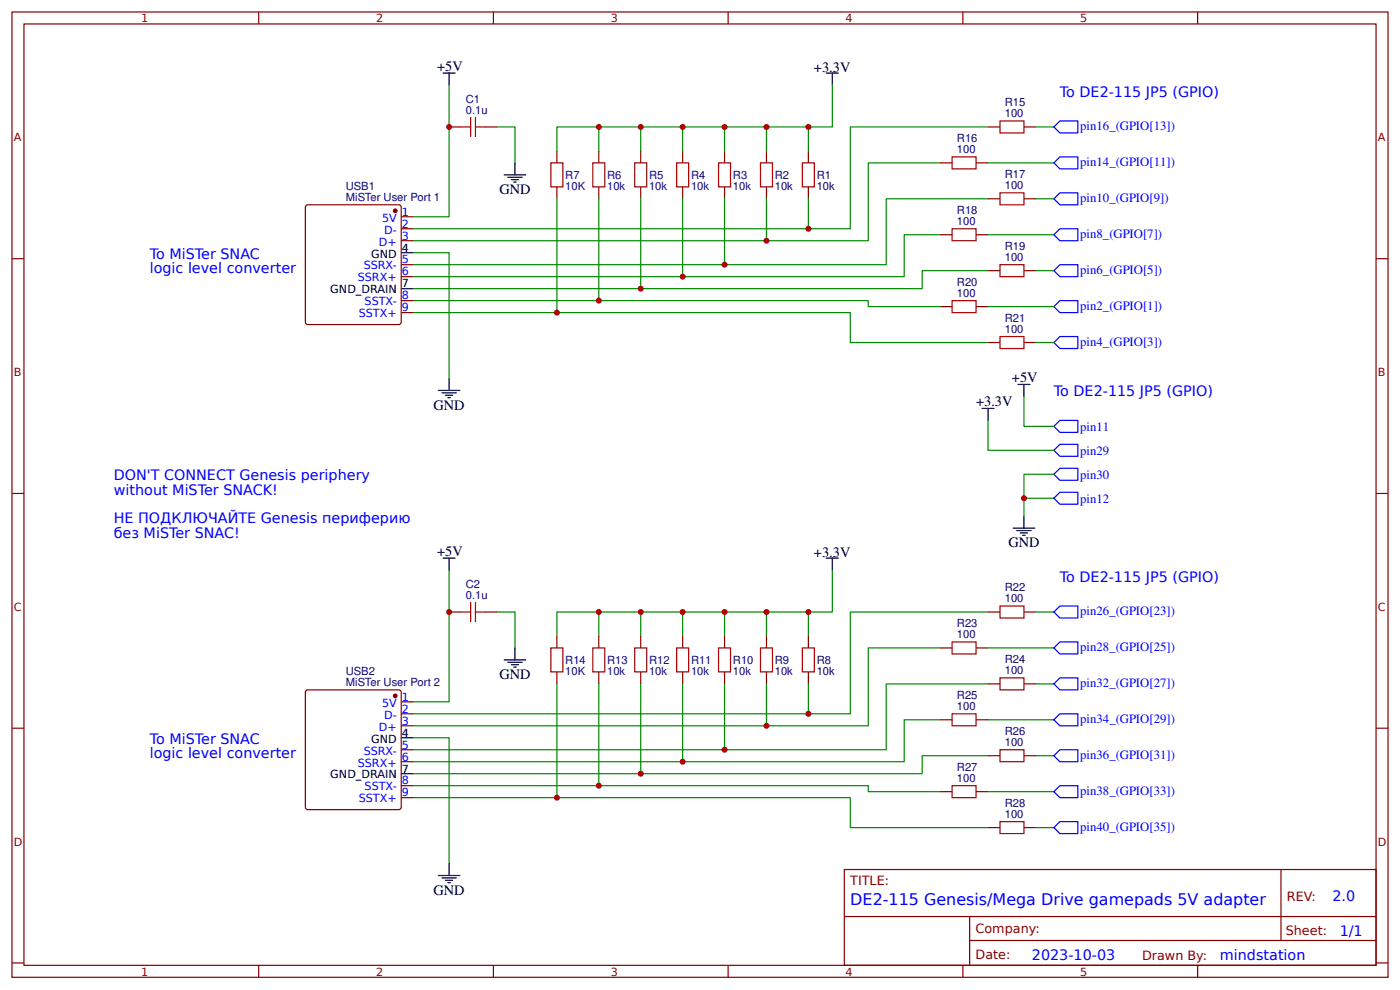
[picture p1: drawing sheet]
<svg xmlns="http://www.w3.org/2000/svg" width="309mm" height="219mm" viewBox="0 0 309 219" stroke-linecap="round" stroke-linejoin="round" font-family="sans-serif">
<g fill="none" stroke="#800" stroke-width=".26">
<path d="M2.6 2.6h304.1v213.3h-304.1zM5.3 5.3h298.7v208h-298.7zM57.1 2.6v2.7M109 2.6v2.7M160.9 2.6v2.7M212.7 2.6v2.7M264.6 2.6v2.7M99.2 28h2.7M107.2 28h2.6M123 33.3v2.7M132.3 33.3v2.7M141.6 33.3v2.7"/>
<path d="M150.8 33.3v2.7M160.1 33.3v2.7M169.3 33.3v2.7M178.6 33.3v2.7M207.7 36h2.6M215.6 36h2.7M218.3 28h2.6M226.2 28h2.7M2.6 57.1h2.7M67.7 45.3l20.4-.1 .5 .3v25.7l-.2 .4-20.4 .1-.5-.3v-25.6zM88.6 58.5h2.7M88.6 53.2h2.7"/>
<path d="M88.6 50.5h2.7M88.6 47.9h2.7M123 41.3v2.6M132.3 41.3v2.6M141.6 41.3v2.6M150.8 41.3v2.6M160.1 41.3v2.6M169.3 41.3v2.6M178.6 41.3v2.6M207.7 51.9h2.6M215.6 51.9h2.7M218.3 59.8h2.6"/>
<path d="M218.3 43.9h2.6M226.2 59.8h2.7M226.2 43.9h2.7M304 57.1h2.7M88.6 69.1h2.7M88.6 66.4h2.7M88.6 61.1h2.7M207.7 67.7h2.6M215.6 67.7h2.7M218.3 75.7h2.6M226.2 75.7h2.7M2.6 109h2.7"/>
<path d="M304 109h2.7M99.2 135.2h2.7M107.2 135.2h2.6M218.3 135.2h2.6M226.2 135.2h2.7M67.7 152.5l20.4-.1 .5 .3v25.6l-.2 .5-20.4 .1-.5-.3v-25.7zM88.6 157.7h2.7M88.6 155h2.7M123 140.5v2.6M123 148.4v2.7M132.3 140.5v2.6M132.3 148.4v2.7"/>
<path d="M141.6 140.5v2.6M141.6 148.4v2.7M150.8 140.5v2.6M150.8 148.4v2.7M160.1 140.5v2.6M160.1 148.4v2.7M169.3 140.5v2.6M169.3 148.4v2.7M178.6 140.5v2.6M178.6 148.4v2.7M207.7 159h2.6M207.7 143.1h2.6"/>
<path d="M215.6 159h2.7M215.6 143.1h2.7M218.3 151.1h2.6M226.2 151.1h2.7M2.6 160.9h2.7M88.6 176.2h2.7M88.6 173.6h2.7M88.6 168.3h2.7M88.6 165.6h2.7M88.6 160.3h2.7M207.7 174.9h2.6M215.6 174.9h2.7"/>
<path d="M218.3 167h2.6M226.2 167h2.7M304 160.9h2.7M186.5 192.1h117.5v21.2h-117.5zM218.3 182.8h2.6M226.2 182.8h2.7M283 192.1v15.7M2.6 212.7h2.7M57.1 213.3v2.6M109 213.3v2.6M160.9 213.3v2.6M186.6 202.5h117.3"/>
<path d="M212.7 213.3v2.6M214.2 207.8h89.7M214.2 202.5v10.6M264.6 213.3v2.6M304 212.7h2.7"/>
</g>
<g fill="none" stroke="#00f" stroke-width=".26">
<path d="M234.2 34.7h3.9v2.6h-3.9l-1.4-1.3zM234.2 26.7h3.9v2.7h-3.9l-1.4-1.4zM234.2 42.6h3.9v2.6h-3.9l-1.4-1.3zM234.2 50.5h3.9v2.7h-3.9l-1.4-1.3zM234.2 58.5h3.9v2.6h-3.9l-1.4-1.3zM232.8 75.7l1.4-1.4h3.9v2.7h-3.9zM232.8 67.7l1.4-1.3h3.9v2.7h-3.9zM232.8 99.5l1.4-1.3h3.9v2.6h-3.9zM232.8 94.2l1.4-1.3h3.9v2.6h-3.9zM232.8 104.8l1.4-1.3h3.9v2.6h-3.9zM232.8 110.1l1.4-1.4h3.9v2.7h-3.9zM232.8 135.2l1.4-1.3h3.9v2.6h-3.9z"/>
<path d="M232.8 143.1l1.4-1.3h3.9v2.7h-3.9zM232.8 159l1.4-1.3h3.9v2.6h-3.9zM232.8 151.1l1.4-1.3h3.9v2.6h-3.9zM232.8 167l1.4-1.4h3.9v2.7h-3.9zM232.8 174.9l1.4-1.3h3.9v2.6h-3.9zM232.8 182.8l1.4-1.3h3.9v2.6h-3.9z"/>
</g>
<g fill="none" stroke="#000" stroke-width=".26">
<path d="M97.9 16.1h2.6M99.2 16.1v2.7M182.6 16.1h2.6M183.9 16.1v2.7M111.4 38.6h4.8M112.2 39.2h3.2M113 39.7h1.6M113.8 36v2.6M88.6 55.8h2.7M113.5 40.2h.5M88.6 63.8h2.7M96.8 86.3h4.8"/>
<path d="M97.6 86.8h3.2M98.4 87.3h1.6M99 87.8h.5M99.2 83.6v2.7M217 90.2h2.6M218.3 90.2v2.7M224.9 84.9h2.6M226.2 84.9v2.7M223.8 116.7h4.8M224.6 117.2h3.2M225.4 117.7h1.6M226 118.3h.5"/>
<path d="M226.2 114v2.7M97.9 123.3h2.6M99.2 123.3v2.6M182.6 123.3h2.6M183.9 123.3v2.6M111.4 145.8h4.8M112.2 146.3h3.2M113 146.8h1.6M113.5 147.4h.5M113.8 143.1v2.7M88.6 170.9h2.7M88.6 163h2.7"/>
<path d="M96.8 193.4h4.8M97.6 193.9h3.2M98.4 194.5h1.6M99 195h.5M99.2 190.8v2.6"/>
</g>
<g fill="none" stroke="#080" stroke-width=".26">
<path d="M99.2 18.8v29.1h-7.9M183.9 18.8v9.2h-60.9v5.3M109.8 28h4v8M132.3 28v5.3M141.6 28v5.3M150.8 28v5.3M160.1 28v5.3M169.3 28v5.3M178.6 28v5.3M207.7 36h-15.9v17.2h-100.5M218.3 28h-30.4v22.5h-96.6M218.3 36h14.5"/>
<path d="M228.9 28h3.9M91.3 55.8h7.9v27.8M123 43.9v25.2M132.3 43.9v22.5M141.6 43.9v19.9M150.8 43.9v17.2M160.1 43.9v14.6M169.3 43.9v9.3M178.6 43.9v6.6M207.7 51.9h-7.9v9.2h-108.5M218.3 59.8h-14.6v4h-112.4M218.3 43.9h-22.5v14.6h-104.5"/>
<path d="M218.3 51.9h14.5M228.9 59.8h3.9M228.9 43.9h3.9M91.3 66.4h100.5v1.3h15.9M91.3 69.1h96.6v6.6h30.4M218.3 67.7h14.5M228.9 75.7h3.9M218.3 92.9v6.6h14.5M226.2 87.6v6.6h6.6M226.2 110.1h6.6M232.8 104.8h-6.6v9.2M99.2 125.9v29.1h-7.9"/>
<path d="M109.8 135.2h4v7.9M132.3 135.2v5.3M141.6 135.2v5.3M150.8 135.2v5.3M160.1 135.2v5.3M169.3 135.2v5.3M178.6 135.2v5.3M183.9 125.9v9.3h-60.9v5.3M218.3 135.2h-30.4v22.5h-96.6M228.9 135.2h3.9M123 151.1v25.1M132.3 151.1v22.5"/>
<path d="M141.6 151.1v19.8M150.8 151.1v17.2M160.1 151.1v14.5M169.3 151.1v9.2M178.6 151.1v6.6M207.7 159h-7.9v9.3h-108.5M207.7 143.1h-15.9v17.2h-100.5M218.3 151.1h-22.5v14.5h-104.5M218.3 143.1h14.5M218.3 159h14.5M228.9 151.1h3.9M91.3 176.2h96.6v6.6h30.4"/>
<path d="M91.3 173.6h100.5v1.3h15.9M91.3 163h7.9v27.8M218.3 167h-14.6v3.9h-112.4M218.3 174.9h14.5M228.9 167h3.9M228.9 182.8h3.9"/>
</g>
<g fill="none" stroke="#a00000" stroke-width=".26">
<path d="M101.9 28h2.1M104 25.9v4.3M105 28h2.2M105 25.9v4.3M121.7 36h2.7v5.3h-2.7zM131 36h2.6v5.3h-2.6zM140.2 36h2.7v5.3h-2.7zM149.5 36h2.6v5.3h-2.6zM158.7 36h2.7v5.3h-2.7zM168 36h2.7v5.3h-2.7zM177.3 36h2.6v5.3h-2.6zM210.3 34.7h5.3v2.6h-5.3z"/>
<path d="M220.9 26.7h5.3v2.7h-5.3zM210.3 50.5h5.3v2.7h-5.3zM220.9 58.5h5.3v2.6h-5.3zM220.9 42.6h5.3v2.6h-5.3zM210.3 66.4h5.3v2.7h-5.3zM220.9 74.3h5.3v2.7h-5.3zM101.9 135.2h2.1M104 133.1v4.2M105 133.1v4.2M105 135.2h2.2M220.9 133.9h5.3v2.6h-5.3zM121.7 143.1h2.7v5.3h-2.7z"/>
<path d="M131 143.1h2.6v5.3h-2.6zM140.2 143.1h2.7v5.3h-2.7zM149.5 143.1h2.6v5.3h-2.6zM158.7 143.1h2.7v5.3h-2.7zM168 143.1h2.7v5.3h-2.7zM177.3 143.1h2.6v5.3h-2.6zM210.3 157.7h5.3v2.6h-5.3zM210.3 141.8h5.3v2.7h-5.3zM220.9 149.8h5.3v2.6h-5.3zM210.3 173.6h5.3v2.6h-5.3zM220.9 165.6h5.3v2.7h-5.3zM220.9 181.5h5.3v2.6h-5.3z"/>
</g>
<g fill="#800" stroke="#800" stroke-width=".26">
<circle cx="87.3" cy="46.6" r=".4"/>
<circle cx="87.3" cy="153.7" r=".4"/>
</g>
<g fill="#c00">
<circle cx="226.2" cy="110.1" r=".66"/>
<circle cx="169.3" cy="53.2" r=".66"/>
<circle cx="160.1" cy="58.5" r=".66"/>
<circle cx="150.8" cy="61.1" r=".66"/>
<circle cx="141.6" cy="63.8" r=".66"/>
<circle cx="132.3" cy="66.4" r=".66"/>
<circle cx="123" cy="69.1" r=".66"/>
<circle cx="178.6" cy="50.5" r=".66"/>
<circle cx="178.6" cy="28" r=".66"/>
<circle cx="169.3" cy="28" r=".66"/>
<circle cx="160.1" cy="28" r=".66"/>
<circle cx="150.8" cy="28" r=".66"/>
<circle cx="141.6" cy="28" r=".66"/>
<circle cx="132.3" cy="28" r=".66"/>
<circle cx="132.3" cy="135.2" r=".66"/>
<circle cx="141.6" cy="135.2" r=".66"/>
<circle cx="150.8" cy="135.2" r=".66"/>
<circle cx="160.1" cy="135.2" r=".66"/>
<circle cx="169.3" cy="135.2" r=".66"/>
<circle cx="178.6" cy="135.2" r=".66"/>
<circle cx="178.6" cy="157.7" r=".66"/>
<circle cx="123" cy="176.2" r=".66"/>
<circle cx="132.3" cy="173.6" r=".66"/>
<circle cx="141.6" cy="170.9" r=".66"/>
<circle cx="150.8" cy="168.3" r=".66"/>
<circle cx="160.1" cy="165.6" r=".66"/>
<circle cx="169.3" cy="160.3" r=".66"/>
<circle cx="99.2" cy="28" r=".66"/>
<circle cx="99.2" cy="135.2" r=".66"/>
</g>
<text font-size="3.5" fill="#00f" x="187.9" y="200">DE2-115 Genesis/Mega Drive gamepads 5V adapter</text>
<g font-size="3.2">
<text x="96.6" y="15.6">+5V</text>
<text x="179.8" y="15.9">+3.3V</text>
<text x="110.3" y="42.9">GND</text>
<text x="215.6" y="89.7">+3.3V</text>
<text x="223.6" y="84.4">+5V</text>
<text x="95.8" y="90.5">GND</text>
<text x="96.6" y="122.8">+5V</text>
<text x="179.8" y="123">+3.3V</text>
<text x="222.8" y="120.9">GND</text>
<text x="110.3" y="150">GND</text>
<text x="95.8" y="197.6">GND</text>
</g>
<g font-size="3.2" fill="#00f">
<text x="234.2" y="21.4">To DE2-115 JP5 (GPIO)</text>
<text x="33.1" y="57.2">To MiSTer SNAC</text>
<text x="33.1" y="60.3">logic level converter</text>
<text x="232.8" y="87.6">To DE2-115 JP5 (GPIO)</text>
<text x="25.1" y="106.1">DON'T CONNECT Genesis periphery</text>
<text x="25.1" y="109.3">without MiSTer SNACK!</text>
<text x="25.1" y="115.6">НЕ ПОДКЛЮЧАЙТЕ Genesis периферию</text>
<text x="25.1" y="118.8">без MiSTer SNAC!</text>
<text x="234.2" y="128.6">To DE2-115 JP5 (GPIO)</text>
<text x="33.1" y="164.3">To MiSTer SNAC</text>
<text x="33.1" y="167.5">logic level converter</text>
<text x="294.4" y="199">2.0</text>
<text x="296" y="206.8">1/1</text>
<text x="228" y="212.1">2023-10-03</text>
<text x="269.5" y="212">mindstation</text>
</g>
<g font-size="2.8" fill="#00f">
<text x="238.7" y="28.7">pin16_(GPIO[13])</text>
<text x="238.7" y="36.7">pin14_(GPIO[11])</text>
<text x="238.7" y="44.6">pin10_(GPIO[9])</text>
<text x="238.7" y="52.5">pin8_(GPIO[7])</text>
<text x="238.7" y="60.5">pin6_(GPIO[5])</text>
<text x="238.7" y="68.4">pin2_(GPIO[1])</text>
<text x="238.7" y="76.3">pin4_(GPIO[3])</text>
<text x="238.7" y="95.2">pin11</text>
<text x="238.7" y="100.5">pin29</text>
<text x="238.7" y="105.8">pin30</text>
<text x="238.7" y="111">pin12</text>
<text x="238.6" y="135.9">pin26_(GPIO[23])</text>
<text x="238.6" y="143.9">pin28_(GPIO[25])</text>
<text x="238.7" y="151.7">pin32_(GPIO[27])</text>
<text x="238.7" y="159.7">pin34_(GPIO[29])</text>
<text x="238.7" y="167.6">pin36_(GPIO[31])</text>
<text x="238.7" y="175.6">pin38_(GPIO[33])</text>
<text x="238.7" y="183.5">pin40_(GPIO[35])</text>
</g>
<g font-size="2.8" fill="#800">
<text x="187.9" y="195.5">TITLE:</text>
<text x="284.3" y="199">REV:</text>
<text x="215.5" y="206.2">Company:</text>
<text x="284.1" y="206.6">Sheet:</text>
<text x="215.5" y="211.9">Date:</text>
<text x="252.3" y="212">Drawn By:</text>
</g>
<g font-size="2.5" fill="#800">
<text x="31.2" y="4.9">1</text>
<text x="83.1" y="4.9">2</text>
<text x="134.9" y="4.9">3</text>
<text x="186.8" y="4.9">4</text>
<text x="238.7" y="4.9">5</text>
<text x="3" y="31.2">A</text>
<text x="304.4" y="31.2">A</text>
<text x="3" y="83.1">B</text>
<text x="304.4" y="83.1">B</text>
<text x="3" y="134.9">C</text>
<text x="304.4" y="134.9">C</text>
<text x="3" y="186.8">D</text>
<text x="304.4" y="186.8">D</text>
<text x="31.2" y="215.5">1</text>
<text x="83.1" y="215.5">2</text>
<text x="134.9" y="215.5">3</text>
<text x="186.8" y="215.5">4</text>
<text x="238.7" y="215.5">5</text>
</g>
<g font-size="2.5" fill="#000080">
<text x="102.9" y="22.7">C1</text>
<text x="222" y="23.5">R15</text>
<text x="102.9" y="25.1">0.1u</text>
<text x="222" y="25.9">100</text>
<text x="211.4" y="33.9">100</text>
<text x="211.4" y="31.4">R16</text>
<text x="124.9" y="41.9">10K</text>
<text x="124.9" y="39.5">R7</text>
<text x="134.1" y="41.9">10k</text>
<text x="134.1" y="39.5">R6</text>
<text x="143.4" y="41.9">10k</text>
<text x="143.4" y="39.5">R5</text>
<text x="152.7" y="41.9">10k</text>
<text x="152.7" y="39.5">R4</text>
<text x="161.9" y="41.9">10k</text>
<text x="161.9" y="39.5">R3</text>
<text x="171.2" y="41.9">10k</text>
<text x="171.2" y="39.5">R2</text>
<text x="180.4" y="41.9">10k</text>
<text x="180.4" y="39.5">R1</text>
<text x="222" y="41.8">100</text>
<text x="222" y="39.4">R17</text>
<text x="76.4" y="44.5">MiSTer User Port 1</text>
<text x="76.4" y="42.1">USB1</text>
<text x="211.4" y="47.3">R18</text>
<text x="211.4" y="49.7">100</text>
<text x="222" y="57.7">100</text>
<text x="222" y="55.3">R19</text>
<text x="211.4" y="65.6">100</text>
<text x="211.4" y="63.2">R20</text>
<text x="222" y="71.1">R21</text>
<text x="222" y="73.6">100</text>
<text x="102.9" y="129.9">C2</text>
<text x="222" y="130.7">R22</text>
<text x="102.9" y="132.3">0.1u</text>
<text x="222" y="133.1">100</text>
<text x="211.4" y="141">100</text>
<text x="211.4" y="138.6">R23</text>
<text x="76.4" y="149.2">USB2</text>
<text x="124.9" y="149.1">10K</text>
<text x="124.9" y="146.6">R14</text>
<text x="134.1" y="149">10k</text>
<text x="134.1" y="146.6">R13</text>
<text x="143.4" y="149">10k</text>
<text x="143.4" y="146.6">R12</text>
<text x="152.7" y="149">10k</text>
<text x="152.7" y="146.6">R11</text>
<text x="161.9" y="149">10k</text>
<text x="161.9" y="146.6">R10</text>
<text x="171.2" y="149">10k</text>
<text x="171.2" y="146.6">R9</text>
<text x="180.4" y="149">10k</text>
<text x="180.4" y="146.6">R8</text>
<text x="222" y="149">100</text>
<text x="222" y="146.5">R24</text>
<text x="76.4" y="151.6">MiSTer User Port 2</text>
<text x="211.4" y="154.5">R25</text>
<text x="211.4" y="156.9">100</text>
<text x="222" y="164.8">100</text>
<text x="222" y="162.4">R26</text>
<text x="211.4" y="172.8">100</text>
<text x="211.4" y="170.4">R27</text>
<text x="222" y="178.3">R28</text>
<text x="222" y="180.7">100</text>
</g>
<g font-size="2.5" fill="#00f">
<text x="88.8" y="47.6">1</text>
<text x="84.4" y="48.9">5V</text>
<text x="84.9" y="51.6">D-</text>
<text x="88.8" y="52.9">3</text>
<text x="88.8" y="50.3">2</text>
<text x="80.3" y="59.5">SSRX-</text>
<text x="83.7" y="54.2">D+</text>
<text x="88.8" y="58.2">5</text>
<text x="79" y="62.2">SSRX+</text>
<text x="88.8" y="60.9">6</text>
<text x="79.3" y="70.1">SSTX+</text>
<text x="80.6" y="67.5">SSTX-</text>
<text x="88.8" y="68.8">9</text>
<text x="88.8" y="66.1">8</text>
<text x="88.8" y="154.8">1</text>
<text x="83.7" y="161.4">D+</text>
<text x="84.4" y="156.1">5V</text>
<text x="84.9" y="158.8">D-</text>
<text x="88.8" y="160.1">3</text>
<text x="88.8" y="157.4">2</text>
<text x="80.3" y="166.7">SSRX-</text>
<text x="88.8" y="165.4">5</text>
<text x="79" y="169.3">SSRX+</text>
<text x="88.8" y="173.3">8</text>
<text x="88.8" y="168">6</text>
<text x="79.3" y="177.3">SSTX+</text>
<text x="80.6" y="174.6">SSTX-</text>
<text x="88.8" y="175.9">9</text>
</g>
<g font-size="2.5">
<text x="82" y="56.9">GND</text>
<text x="88.8" y="55.6">4</text>
<text x="73" y="64.8">GND_DRAIN</text>
<text x="88.8" y="63.5">7</text>
<text x="82" y="164">GND</text>
<text x="88.8" y="162.7">4</text>
<text x="73" y="172">GND_DRAIN</text>
<text x="88.8" y="170.7">7</text>
</g>
</svg>
